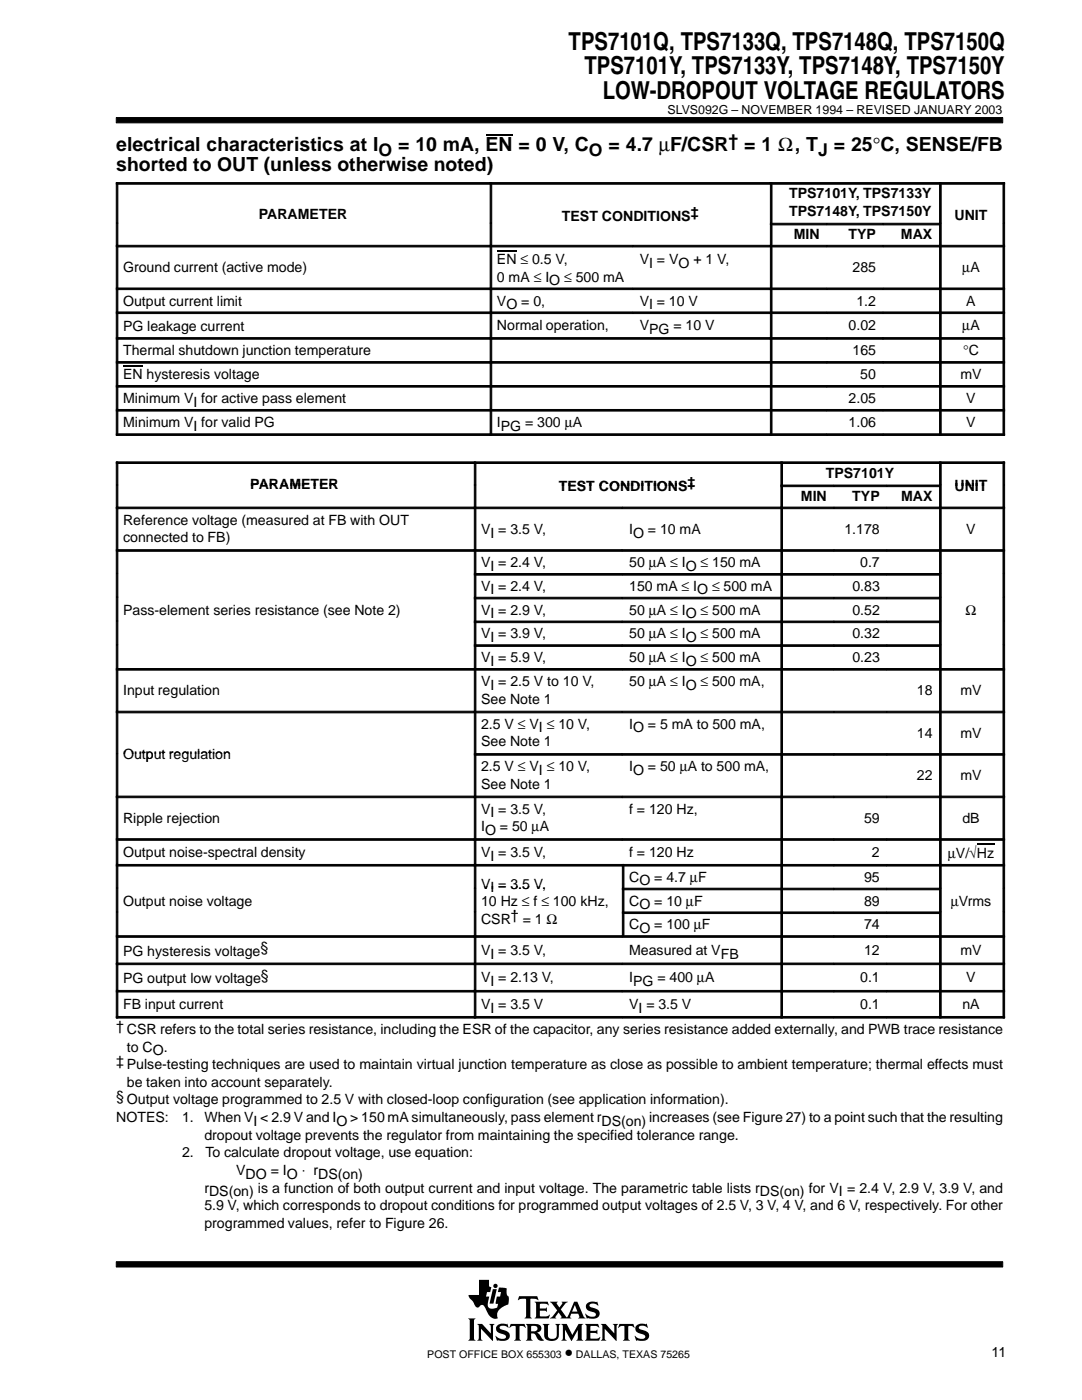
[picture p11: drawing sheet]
<svg xmlns="http://www.w3.org/2000/svg" width="216mm" height="279mm" viewBox="0 0 216 279" stroke-linecap="round" stroke-linejoin="round" font-family="sans-serif">
<g fill="#000" stroke="#000" stroke-width=".2">
<path d="M23.2 23.5h176.9v1h-176.9z" fill-rule="evenodd"/>
<path d="M23.2 251.8h176.9v1.1h-176.9z" fill-rule="evenodd"/>
</g>
<g fill="#000">
<path d="M98.3 257.3h.8l-.6 2.9h-.8z"/>
<path d="M93.4 263.1h1.5l-.3 .4v3.7l.3 .4h-1.5l.3-.4v-3.7z" fill-rule="evenodd"/>
<path d="M95.2 264.2h1l1.7 1.9v-1.5l-.3-.4h1.1l-.3 .4v3l-2.4-2.4v2l.3 .4h-1.1l.3-.6v-2.3z" fill-rule="evenodd"/>
<path d="M95.6 255.4h2v1.3l.4 .2-.2 1h-.6l-.2 .9h.6l-.3 1.2 .1 .7a.9 .9 0 0 0 1.2 .4l.6-.1 .2-.8-.5-.1 .2-1.3h.7l.2-.9h-.7l.3-1 1.5 .2v1.1l.2 .4 .2 .2v.7a.81 .81 0 0 1-.6 1 2.73 2.73 0 0 0-1.7 1.7l.1 .9h-.1a1.81 1.81 0 0 1-2.1-1.5l-.3-.6a.7 .7 0 0 0-.6-.6 .7 .7 0 0 0-.7 .5 1.12 1.12 0 0 1-1.1-1l-.7-.8-.2-.7h2.1z" fill-rule="evenodd"/>
<path d="M99.2 264.6a1.71 1.71 0 0 1 1.7-.4l.2 .1 .1-.1 .3 .8-.6-.3-.8-.1a.41 .41 0 0 0-.4 .5 .41 .41 0 0 0 .5 .3 1.29 1.29 0 0 1 1.5 1.4 1.08 1.08 0 0 1-1.2 .8l-1.1-.1-.2 .1-.4-1 .8 .5 .5 .1 .6-.1 .3-.2a.72 .72 0 0 0-.9-.7 .99 .99 0 0 1-1-.5 .99 .99 0 0 1 .1-1.1z" fill-rule="evenodd"/>
<path d="M101.9 264.2h2.8l.2 .8-.7-.4h-.4l-.1 .2v2.4l.3 .4h-1.4l.3-.4v-2.4l-.1-.2h-.5l-.7 .4z" fill-rule="evenodd"/>
<path d="M103.6 258.7h3.6l.2 .8-.4-.3-1.2 .1v3.5l.3 .3h-1.4l.2-.2 .1-.3v-3.2l-.1-.2h-.8l-.7 .3z" fill-rule="evenodd"/>
<path d="M104.9 264.2h1.9a.9 .9 0 0 1 1 .4 .9 .9 0 0 1 0 1.1l-.7 .2 .5 .4 .9 1.2a1.2 1.2 0 0 1-1.6-1l-.3-.3-.6-.1v1l.3 .5h-1.4l.3-.6v-2.3z" fill-rule="evenodd"/>
<path d="M106.7 259.8h2.6l.1 .7-.5-.3-1.2 .1v.8h1.1l.3-.2v.9l-.4-.2h-1v1l.2 .1h1.2l.5-.3h.1l-.2 .7h-2.8l.3-.5v-2.3z" fill-rule="evenodd"/>
<path d="M108.3 264.2h1.3l-.3 .4v2a.65 .65 0 0 0 .7 .6h.6l.4-.4 .1-2.1-.3-.5h1l-.3 .4v1.8a1.54 1.54 0 0 1-2.4 1l-.5-.7v-2.1z" fill-rule="evenodd"/>
<path d="M112 264.2h1.1l1.1 2.2 1.2-2.2h1l-.3 .4v2.6l.3 .4h-1.4l.3-.4v-1.8l-1.3 2.2-1.3-2.2v1.7l.4 .5h-1.1l.3-.6v-2.3z" fill-rule="evenodd"/>
<path d="M109.7 259.8h1.6l-.2 .3 .5 .8 .6-.8-.1-.3h1.2l-.4 .3-1 1.2 1.2 1.6 1.5-3.1h.6l1.2 2.9 .4 .4-1.4-.1a.22 .22 0 0 0 .2-.1 .22 .22 0 0 0 0-.3l-.2-.4h-1.4l-.2 .7 .2 .2h-2.2l.2-.3-.5-.9-.7 .9 .2 .3h-1.3l.6-.4 .9-1.2z" fill-rule="evenodd"/>
<path d="M117.1 260.2a2.08 2.08 0 0 1 1.9-.3l.2-.2 .1 .9a1.22 1.22 0 0 0-1.7-.1 .82 .82 0 0 0 .9 .6 1.06 1.06 0 0 1 1.2 1.1 1.06 1.06 0 0 1-1.2 1l-1.2-.1-.2 .1-.3-1 .8 .5 .8 .1a.46 .46 0 0 0 .5-.5 .46 .46 0 0 0-.5-.4l-.2-.1a1.11 1.11 0 0 1-1.2-1.5z" fill-rule="evenodd"/>
<path d="M116.7 264.2h2.6l.2 .8-.6-.4-1.1 .1v.9h1.1l.3-.2v.9l-.4-.3h-1v1.1l1.3 .1 .7-.4-.3 .8h-2.8l.3-.4v-2.6z" fill-rule="evenodd"/>
<path d="M119.9 264.2h1l1.7 1.9v-1.5l-.3-.4h1l-.3 .4v3l-2.3-2.4v2l.3 .4h-1.1l.3-.4v-2.6z" fill-rule="evenodd"/>
<path d="M123.6 264.2h2.8l.2 .8-.6-.4h-.5l-.1 .2v2.4l.3 .4h-1.4l.3-.4v-2.4l-.1-.2h-.5l-.7 .4z" fill-rule="evenodd"/>
<path d="M127 264.6a1.74 1.74 0 0 1 1.6-.4l.3 .1 .1-.1 .3 .8h-.1a1.2 1.2 0 0 0-1.7-.1 1.47 1.47 0 0 0 1.3 .7 1.03 1.03 0 0 1 .7 1.2 1.03 1.03 0 0 1-1.2 .8l-1.1-.1-.2 .1-.4-1 .9 .5 .9 .1a.45 .45 0 0 0 .4-.6 .45 .45 0 0 0-.6-.3l-.2-.1a1.11 1.11 0 0 1-1.2-1.4z" fill-rule="evenodd"/>
<circle cx="98.9" cy="256.6" r=".43"/>
</g>
<g fill="#fff">
<path d="M114.7 260.4l.5 1.4h-1z"/>
<path d="M106 264.7l.6-.1a.56 .56 0 0 1 .6 .5 .56 .56 0 0 1-.6 .6h-.6z" fill-rule="evenodd"/>
</g>
<path d="M96.9 26.9h5.4" fill="none" stroke="#000" stroke-width=".24"/>
<g fill="#000" stroke="#000" stroke-width=".2">
<path d="M23.2 36.4h.3v8.1h-.3z" fill-rule="evenodd"/>
<path d="M23.2 36.4h74.6v.4h-74.6z" fill-rule="evenodd"/>
<path d="M97.8 36.4h.3v8.1h-.3z" fill-rule="evenodd"/>
<path d="M97.8 36.4h55.9v.4h-55.9z" fill-rule="evenodd"/>
<path d="M153.7 36.4h.3v8.1h-.3z" fill-rule="evenodd"/>
<path d="M153.7 36.4h33.8v.4h-33.8z" fill-rule="evenodd"/>
<path d="M187.5 36.4h.3v8.1h-.3z" fill-rule="evenodd"/>
<path d="M187.5 36.4h13v.4h-13z" fill-rule="evenodd"/>
<path d="M200.1 36.4h.4v8.1h-.4z" fill-rule="evenodd"/>
<path d="M23.2 44.6h.3v4.3h-.3z" fill-rule="evenodd"/>
<path d="M23.2 49h.3v8.5h-.3z" fill-rule="evenodd"/>
<path d="M23.2 49h74.6v.3h-74.6z" fill-rule="evenodd"/>
<path d="M23.2 57.5h.3v4.7h-.3z" fill-rule="evenodd"/>
<path d="M23.2 57.5h74.6v.3h-74.6z" fill-rule="evenodd"/>
<path d="M97.8 44.6h.3v4.3h-.3z" fill-rule="evenodd"/>
<path d="M97.8 49h.3v8.5h-.3z" fill-rule="evenodd"/>
<path d="M97.8 49h28.5v.3h-28.5z" fill-rule="evenodd"/>
<path d="M97.8 57.5h.3v4.7h-.3z" fill-rule="evenodd"/>
<path d="M97.8 57.5h28.5v.3h-28.5z" fill-rule="evenodd"/>
<path d="M126.3 49h27.4v.3h-27.4z" fill-rule="evenodd"/>
<path d="M126.3 57.5h27.4v.3h-27.4z" fill-rule="evenodd"/>
<path d="M153.7 44.6h.3v4.3h-.3z" fill-rule="evenodd"/>
<path d="M153.7 44.6h11.2v.3h-11.2z" fill-rule="evenodd"/>
<path d="M153.7 49h.3v8.5h-.3z" fill-rule="evenodd"/>
<path d="M153.7 49h11.2v.3h-11.2z" fill-rule="evenodd"/>
<path d="M153.7 57.5h.3v4.7h-.3z" fill-rule="evenodd"/>
<path d="M153.7 57.5h11.2v.3h-11.2z" fill-rule="evenodd"/>
<path d="M165 44.6h11.2v.3h-11.2z" fill-rule="evenodd"/>
<path d="M165 49h11.2v.3h-11.2z" fill-rule="evenodd"/>
<path d="M165 57.5h11.2v.3h-11.2z" fill-rule="evenodd"/>
<path d="M176.2 44.6h11.3v.3h-11.3z" fill-rule="evenodd"/>
<path d="M176.2 49h11.3v.3h-11.3z" fill-rule="evenodd"/>
<path d="M176.2 57.5h11.3v.3h-11.3z" fill-rule="evenodd"/>
<path d="M187.5 44.6h.3v4.3h-.3z" fill-rule="evenodd"/>
<path d="M187.5 49h.3v8.5h-.3z" fill-rule="evenodd"/>
<path d="M187.5 49h13v.3h-13z" fill-rule="evenodd"/>
<path d="M187.5 57.5h.3v4.7h-.3z" fill-rule="evenodd"/>
<path d="M187.5 57.5h13v.3h-13z" fill-rule="evenodd"/>
<path d="M200.1 44.6h.4v4.3h-.4z" fill-rule="evenodd"/>
<path d="M200.1 49h.4v8.5h-.4z" fill-rule="evenodd"/>
<path d="M200.1 57.5h.4v4.7h-.4z" fill-rule="evenodd"/>
<path d="M23.2 62.3h.3v5.1h-.3z" fill-rule="evenodd"/>
<path d="M23.2 62.3h74.6v.3h-74.6z" fill-rule="evenodd"/>
<path d="M23.2 67.4h.3v4.7h-.3z" fill-rule="evenodd"/>
<path d="M23.2 67.4h74.6v.3h-74.6z" fill-rule="evenodd"/>
<path d="M23.2 72.2h.3v4.7h-.3z" fill-rule="evenodd"/>
<path d="M23.2 72.2h74.6v.3h-74.6z" fill-rule="evenodd"/>
<path d="M23.2 76.9h.3v4.8h-.3z" fill-rule="evenodd"/>
<path d="M23.2 76.9h74.6v.4h-74.6z" fill-rule="evenodd"/>
<path d="M97.8 62.3h.3v5.1h-.3z" fill-rule="evenodd"/>
<path d="M97.8 62.3h28.5v.3h-28.5z" fill-rule="evenodd"/>
<path d="M97.8 67.4h.3v4.7h-.3z" fill-rule="evenodd"/>
<path d="M97.8 67.4h55.9v.3h-55.9z" fill-rule="evenodd"/>
<path d="M97.8 72.2h.3v4.7h-.3z" fill-rule="evenodd"/>
<path d="M97.8 72.2h55.9v.3h-55.9z" fill-rule="evenodd"/>
<path d="M97.8 76.9h.3v4.8h-.3z" fill-rule="evenodd"/>
<path d="M97.8 76.9h55.9v.4h-55.9z" fill-rule="evenodd"/>
<path d="M126.3 62.3h27.4v.3h-27.4z" fill-rule="evenodd"/>
<path d="M153.7 62.3h.3v5.1h-.3z" fill-rule="evenodd"/>
<path d="M153.7 62.3h11.2v.3h-11.2z" fill-rule="evenodd"/>
<path d="M153.7 67.4h.3v4.7h-.3z" fill-rule="evenodd"/>
<path d="M153.7 67.4h11.2v.3h-11.2z" fill-rule="evenodd"/>
<path d="M153.7 72.2h.3v4.7h-.3z" fill-rule="evenodd"/>
<path d="M153.7 72.2h11.2v.3h-11.2z" fill-rule="evenodd"/>
<path d="M153.7 76.9h.3v4.8h-.3z" fill-rule="evenodd"/>
<path d="M153.7 76.9h11.2v.4h-11.2z" fill-rule="evenodd"/>
<path d="M165 62.3h11.2v.3h-11.2z" fill-rule="evenodd"/>
<path d="M165 67.4h11.2v.3h-11.2z" fill-rule="evenodd"/>
<path d="M165 72.2h11.2v.3h-11.2z" fill-rule="evenodd"/>
<path d="M165 76.9h11.2v.4h-11.2z" fill-rule="evenodd"/>
<path d="M176.2 62.3h11.3v.3h-11.3z" fill-rule="evenodd"/>
<path d="M176.2 67.4h11.3v.3h-11.3z" fill-rule="evenodd"/>
<path d="M176.2 72.2h11.3v.3h-11.3z" fill-rule="evenodd"/>
<path d="M176.2 76.9h11.3v.4h-11.3z" fill-rule="evenodd"/>
<path d="M187.5 62.3h.3v5.1h-.3z" fill-rule="evenodd"/>
<path d="M187.5 62.3h13v.3h-13z" fill-rule="evenodd"/>
<path d="M187.5 67.4h.3v4.7h-.3z" fill-rule="evenodd"/>
<path d="M187.5 67.4h13v.3h-13z" fill-rule="evenodd"/>
<path d="M187.5 72.2h.3v4.7h-.3z" fill-rule="evenodd"/>
<path d="M187.5 72.2h13v.3h-13z" fill-rule="evenodd"/>
<path d="M187.5 76.9h.3v4.8h-.3z" fill-rule="evenodd"/>
<path d="M187.5 76.9h13v.4h-13z" fill-rule="evenodd"/>
<path d="M200.1 62.3h.4v5.1h-.4z" fill-rule="evenodd"/>
<path d="M200.1 67.4h.4v4.7h-.4z" fill-rule="evenodd"/>
<path d="M200.1 72.2h.4v4.7h-.4z" fill-rule="evenodd"/>
<path d="M200.1 76.9h.4v4.8h-.4z" fill-rule="evenodd"/>
<path d="M23.2 81.7h.3v5.2h-.3z" fill-rule="evenodd"/>
<path d="M23.2 81.7h74.6v.3h-74.6z" fill-rule="evenodd"/>
<path d="M23.2 86.6h74.6v.3h-74.6z" fill-rule="evenodd"/>
<path d="M23.2 92.2h.3v4.6h-.3z" fill-rule="evenodd"/>
<path d="M23.2 92.2h71.4v.3h-71.4z" fill-rule="evenodd"/>
<path d="M23.2 96.8h.3v4.4h-.3z" fill-rule="evenodd"/>
<path d="M94.6 92.2h.4v4.6h-.4z" fill-rule="evenodd"/>
<path d="M94.6 92.2h61.2v.3h-61.2z" fill-rule="evenodd"/>
<path d="M94.6 96.8h.4v4.4h-.4z" fill-rule="evenodd"/>
<path d="M97.8 81.7h.3v5.2h-.3z" fill-rule="evenodd"/>
<path d="M97.8 81.7h55.9v.3h-55.9z" fill-rule="evenodd"/>
<path d="M97.8 86.6h55.9v.3h-55.9z" fill-rule="evenodd"/>
<path d="M153.7 81.7h.3v5.2h-.3z" fill-rule="evenodd"/>
<path d="M153.7 81.7h11.2v.3h-11.2z" fill-rule="evenodd"/>
<path d="M153.7 86.6h11.2v.3h-11.2z" fill-rule="evenodd"/>
<path d="M155.8 92.2h.3v4.6h-.3z" fill-rule="evenodd"/>
<path d="M155.8 92.2h31.7v.3h-31.7z" fill-rule="evenodd"/>
<path d="M155.8 96.8h.3v4.4h-.3z" fill-rule="evenodd"/>
<path d="M155.8 96.8h10.6v.3h-10.6z" fill-rule="evenodd"/>
<path d="M165 81.7h11.2v.3h-11.2z" fill-rule="evenodd"/>
<path d="M165 86.6h11.2v.3h-11.2z" fill-rule="evenodd"/>
<path d="M166.4 96.8h10.5v.3h-10.5z" fill-rule="evenodd"/>
<path d="M176.2 81.7h11.3v.3h-11.3z" fill-rule="evenodd"/>
<path d="M176.2 86.6h11.3v.3h-11.3z" fill-rule="evenodd"/>
<path d="M176.9 96.8h10.6v.3h-10.6z" fill-rule="evenodd"/>
<path d="M187.5 81.7h.3v5.2h-.3z" fill-rule="evenodd"/>
<path d="M187.5 81.7h13v.3h-13z" fill-rule="evenodd"/>
<path d="M187.5 86.6h13v.3h-13z" fill-rule="evenodd"/>
<path d="M187.5 92.2h.3v4.6h-.3z" fill-rule="evenodd"/>
<path d="M187.5 92.2h13v.3h-13z" fill-rule="evenodd"/>
<path d="M187.5 96.8h.3v4.4h-.3z" fill-rule="evenodd"/>
<path d="M200.1 81.7h.4v5.2h-.4z" fill-rule="evenodd"/>
<path d="M200.1 92.2h.4v4.6h-.4z" fill-rule="evenodd"/>
<path d="M200.1 96.8h.4v4.4h-.4z" fill-rule="evenodd"/>
<path d="M23.2 101.2h.3v8.5h-.3z" fill-rule="evenodd"/>
<path d="M23.2 101.2h71.4v.3h-71.4z" fill-rule="evenodd"/>
<path d="M23.2 109.7h.3v4.7h-.3z" fill-rule="evenodd"/>
<path d="M23.2 109.7h71.4v.3h-71.4z" fill-rule="evenodd"/>
<path d="M23.2 114.5h.3v4.7h-.3z" fill-rule="evenodd"/>
<path d="M23.2 119.2h.3v4.7h-.3z" fill-rule="evenodd"/>
<path d="M94.6 101.2h.4v8.5h-.4z" fill-rule="evenodd"/>
<path d="M94.6 101.2h29.6v.3h-29.6z" fill-rule="evenodd"/>
<path d="M94.6 109.7h.4v4.7h-.4z" fill-rule="evenodd"/>
<path d="M94.6 109.7h29.6v.3h-29.6z" fill-rule="evenodd"/>
<path d="M94.6 114.5h.4v4.7h-.4z" fill-rule="evenodd"/>
<path d="M94.6 114.5h29.6v.3h-29.6z" fill-rule="evenodd"/>
<path d="M94.6 119.2h.4v4.7h-.4z" fill-rule="evenodd"/>
<path d="M94.6 119.2h29.6v.3h-29.6z" fill-rule="evenodd"/>
<path d="M124.2 101.2h31.6v.3h-31.6z" fill-rule="evenodd"/>
<path d="M124.2 109.7h31.6v.3h-31.6z" fill-rule="evenodd"/>
<path d="M124.2 114.5h31.6v.3h-31.6z" fill-rule="evenodd"/>
<path d="M124.2 119.2h31.6v.3h-31.6z" fill-rule="evenodd"/>
<path d="M155.8 101.2h.3v8.5h-.3z" fill-rule="evenodd"/>
<path d="M155.8 101.2h10.6v.3h-10.6z" fill-rule="evenodd"/>
<path d="M155.8 109.7h.3v4.7h-.3z" fill-rule="evenodd"/>
<path d="M155.8 109.7h10.6v.3h-10.6z" fill-rule="evenodd"/>
<path d="M155.8 114.5h.3v4.7h-.3z" fill-rule="evenodd"/>
<path d="M155.8 114.5h10.6v.3h-10.6z" fill-rule="evenodd"/>
<path d="M155.8 119.2h.3v4.7h-.3z" fill-rule="evenodd"/>
<path d="M155.8 119.2h10.6v.3h-10.6z" fill-rule="evenodd"/>
<path d="M166.4 101.2h10.5v.3h-10.5z" fill-rule="evenodd"/>
<path d="M166.4 109.7h10.5v.3h-10.5z" fill-rule="evenodd"/>
<path d="M166.4 114.5h10.5v.3h-10.5z" fill-rule="evenodd"/>
<path d="M166.4 119.2h10.5v.3h-10.5z" fill-rule="evenodd"/>
<path d="M176.9 101.2h10.6v.3h-10.6z" fill-rule="evenodd"/>
<path d="M176.9 109.7h10.6v.3h-10.6z" fill-rule="evenodd"/>
<path d="M176.9 114.5h10.6v.3h-10.6z" fill-rule="evenodd"/>
<path d="M176.9 119.2h10.6v.3h-10.6z" fill-rule="evenodd"/>
<path d="M187.5 101.2h.3v8.5h-.3z" fill-rule="evenodd"/>
<path d="M187.5 101.2h13v.3h-13z" fill-rule="evenodd"/>
<path d="M187.5 109.7h.3v4.7h-.3z" fill-rule="evenodd"/>
<path d="M187.5 109.7h13v.3h-13z" fill-rule="evenodd"/>
<path d="M187.5 114.5h.3v4.7h-.3z" fill-rule="evenodd"/>
<path d="M187.5 119.2h.3v4.7h-.3z" fill-rule="evenodd"/>
<path d="M200.1 101.2h.4v8.5h-.4z" fill-rule="evenodd"/>
<path d="M200.1 109.7h.4v4.7h-.4z" fill-rule="evenodd"/>
<path d="M200.1 114.5h.4v4.7h-.4z" fill-rule="evenodd"/>
<path d="M200.1 119.2h.4v4.7h-.4z" fill-rule="evenodd"/>
<path d="M23.2 123.9h.3v4.8h-.3z" fill-rule="evenodd"/>
<path d="M23.2 128.7h.3v4.7h-.3z" fill-rule="evenodd"/>
<path d="M23.2 133.4h.3v8.5h-.3z" fill-rule="evenodd"/>
<path d="M23.2 133.4h71.4v.3h-71.4z" fill-rule="evenodd"/>
<path d="M94.6 123.9h.4v4.8h-.4z" fill-rule="evenodd"/>
<path d="M94.6 123.9h29.6v.4h-29.6z" fill-rule="evenodd"/>
<path d="M94.6 128.7h.4v4.7h-.4z" fill-rule="evenodd"/>
<path d="M94.6 128.7h29.6v.3h-29.6z" fill-rule="evenodd"/>
<path d="M94.6 133.4h.4v8.5h-.4z" fill-rule="evenodd"/>
<path d="M94.6 133.4h29.6v.3h-29.6z" fill-rule="evenodd"/>
<path d="M124.2 123.9h31.6v.4h-31.6z" fill-rule="evenodd"/>
<path d="M124.2 128.7h31.6v.3h-31.6z" fill-rule="evenodd"/>
<path d="M124.2 133.4h31.6v.3h-31.6z" fill-rule="evenodd"/>
<path d="M155.8 123.9h.3v4.8h-.3z" fill-rule="evenodd"/>
<path d="M155.8 123.9h10.6v.4h-10.6z" fill-rule="evenodd"/>
<path d="M155.8 128.7h.3v4.7h-.3z" fill-rule="evenodd"/>
<path d="M155.8 128.7h10.6v.3h-10.6z" fill-rule="evenodd"/>
<path d="M155.8 133.4h.3v8.5h-.3z" fill-rule="evenodd"/>
<path d="M155.8 133.4h10.6v.3h-10.6z" fill-rule="evenodd"/>
<path d="M166.4 123.9h10.5v.4h-10.5z" fill-rule="evenodd"/>
<path d="M166.4 128.7h10.5v.3h-10.5z" fill-rule="evenodd"/>
<path d="M166.4 133.4h10.5v.3h-10.5z" fill-rule="evenodd"/>
<path d="M176.9 123.9h10.6v.4h-10.6z" fill-rule="evenodd"/>
<path d="M176.9 128.7h10.6v.3h-10.6z" fill-rule="evenodd"/>
<path d="M176.9 133.4h10.6v.3h-10.6z" fill-rule="evenodd"/>
<path d="M187.5 123.9h.3v4.8h-.3z" fill-rule="evenodd"/>
<path d="M187.5 128.7h.3v4.7h-.3z" fill-rule="evenodd"/>
<path d="M187.5 133.4h.3v8.5h-.3z" fill-rule="evenodd"/>
<path d="M187.5 133.4h13v.3h-13z" fill-rule="evenodd"/>
<path d="M200.1 123.9h.4v4.8h-.4z" fill-rule="evenodd"/>
<path d="M200.1 128.7h.4v4.7h-.4z" fill-rule="evenodd"/>
<path d="M200.1 133.4h.4v8.5h-.4z" fill-rule="evenodd"/>
<path d="M23.2 141.9h.3v8.5h-.3z" fill-rule="evenodd"/>
<path d="M23.2 141.9h71.4v.4h-71.4z" fill-rule="evenodd"/>
<path d="M23.2 150.4h.3v8.5h-.3z" fill-rule="evenodd"/>
<path d="M23.2 158.9h.3v8.5h-.3z" fill-rule="evenodd"/>
<path d="M23.2 158.9h71.4v.3h-71.4z" fill-rule="evenodd"/>
<path d="M94.6 141.9h.4v8.5h-.4z" fill-rule="evenodd"/>
<path d="M94.6 141.9h29.6v.4h-29.6z" fill-rule="evenodd"/>
<path d="M94.6 150.4h.4v8.5h-.4z" fill-rule="evenodd"/>
<path d="M94.6 150.4h29.6v.3h-29.6z" fill-rule="evenodd"/>
<path d="M94.6 158.9h.4v8.5h-.4z" fill-rule="evenodd"/>
<path d="M94.6 158.9h29.6v.3h-29.6z" fill-rule="evenodd"/>
<path d="M124.2 141.9h31.6v.4h-31.6z" fill-rule="evenodd"/>
<path d="M124.2 150.4h31.6v.3h-31.6z" fill-rule="evenodd"/>
<path d="M124.2 158.9h31.6v.3h-31.6z" fill-rule="evenodd"/>
<path d="M155.8 141.9h.3v8.5h-.3z" fill-rule="evenodd"/>
<path d="M155.8 141.9h10.6v.4h-10.6z" fill-rule="evenodd"/>
<path d="M155.8 150.4h.3v8.5h-.3z" fill-rule="evenodd"/>
<path d="M155.8 150.4h10.6v.3h-10.6z" fill-rule="evenodd"/>
<path d="M155.8 158.9h.3v8.5h-.3z" fill-rule="evenodd"/>
<path d="M155.8 158.9h10.6v.3h-10.6z" fill-rule="evenodd"/>
<path d="M166.4 141.9h10.5v.4h-10.5z" fill-rule="evenodd"/>
<path d="M166.4 150.4h10.5v.3h-10.5z" fill-rule="evenodd"/>
<path d="M166.4 158.9h10.5v.3h-10.5z" fill-rule="evenodd"/>
<path d="M176.9 141.9h10.6v.4h-10.6z" fill-rule="evenodd"/>
<path d="M176.9 150.4h10.6v.3h-10.6z" fill-rule="evenodd"/>
<path d="M176.9 158.9h10.6v.3h-10.6z" fill-rule="evenodd"/>
<path d="M187.5 141.9h.3v8.5h-.3z" fill-rule="evenodd"/>
<path d="M187.5 141.9h13v.4h-13z" fill-rule="evenodd"/>
<path d="M187.5 150.4h.3v8.5h-.3z" fill-rule="evenodd"/>
<path d="M187.5 150.4h13v.3h-13z" fill-rule="evenodd"/>
<path d="M187.5 158.9h.3v8.5h-.3z" fill-rule="evenodd"/>
<path d="M187.5 158.9h13v.3h-13z" fill-rule="evenodd"/>
<path d="M200.1 141.9h.4v8.5h-.4z" fill-rule="evenodd"/>
<path d="M200.1 150.4h.4v8.5h-.4z" fill-rule="evenodd"/>
<path d="M200.1 158.9h.4v8.5h-.4z" fill-rule="evenodd"/>
<path d="M23.2 167.4h.3v5.1h-.3z" fill-rule="evenodd"/>
<path d="M23.2 167.4h71.4v.3h-71.4z" fill-rule="evenodd"/>
<path d="M23.2 172.5h.3v4.7h-.3z" fill-rule="evenodd"/>
<path d="M23.2 172.5h71.4v.3h-71.4z" fill-rule="evenodd"/>
<path d="M23.2 177.3h.3v4.7h-.3z" fill-rule="evenodd"/>
<path d="M94.6 167.4h.4v5.1h-.4z" fill-rule="evenodd"/>
<path d="M94.6 167.4h29.6v.3h-29.6z" fill-rule="evenodd"/>
<path d="M94.6 172.5h.4v4.7h-.4z" fill-rule="evenodd"/>
<path d="M94.6 172.5h29.6v.3h-29.6z" fill-rule="evenodd"/>
<path d="M94.6 177.3h.4v4.7h-.4z" fill-rule="evenodd"/>
<path d="M124.2 167.4h31.6v.3h-31.6z" fill-rule="evenodd"/>
<path d="M124.2 172.5h.3v4.7h-.3z" fill-rule="evenodd"/>
<path d="M124.2 172.5h31.6v.3h-31.6z" fill-rule="evenodd"/>
<path d="M124.2 177.3h.3v4.7h-.3z" fill-rule="evenodd"/>
<path d="M124.2 177.3h31.6v.3h-31.6z" fill-rule="evenodd"/>
<path d="M155.8 167.4h.3v5.1h-.3z" fill-rule="evenodd"/>
<path d="M155.8 167.4h10.6v.3h-10.6z" fill-rule="evenodd"/>
<path d="M155.8 172.5h.3v4.7h-.3z" fill-rule="evenodd"/>
<path d="M155.8 172.5h10.6v.3h-10.6z" fill-rule="evenodd"/>
<path d="M155.8 177.3h.3v4.7h-.3z" fill-rule="evenodd"/>
<path d="M155.8 177.3h10.6v.3h-10.6z" fill-rule="evenodd"/>
<path d="M166.4 167.4h10.5v.3h-10.5z" fill-rule="evenodd"/>
<path d="M166.4 172.5h10.5v.3h-10.5z" fill-rule="evenodd"/>
<path d="M166.4 177.3h10.5v.3h-10.5z" fill-rule="evenodd"/>
<path d="M176.9 167.4h10.6v.3h-10.6z" fill-rule="evenodd"/>
<path d="M176.9 172.5h10.6v.3h-10.6z" fill-rule="evenodd"/>
<path d="M176.9 177.3h10.6v.3h-10.6z" fill-rule="evenodd"/>
<path d="M187.5 167.4h.3v5.1h-.3z" fill-rule="evenodd"/>
<path d="M187.5 167.4h13v.3h-13z" fill-rule="evenodd"/>
<path d="M187.5 172.5h.3v4.7h-.3z" fill-rule="evenodd"/>
<path d="M187.5 172.5h13v.3h-13z" fill-rule="evenodd"/>
<path d="M187.5 177.3h.3v4.7h-.3z" fill-rule="evenodd"/>
<path d="M200.1 167.4h.4v5.1h-.4z" fill-rule="evenodd"/>
<path d="M200.1 172.5h.4v4.7h-.4z" fill-rule="evenodd"/>
<path d="M200.1 177.3h.4v4.7h-.4z" fill-rule="evenodd"/>
<path d="M23.2 182h.3v4.7h-.3z" fill-rule="evenodd"/>
<path d="M23.2 186.7h.3v5.5h-.3z" fill-rule="evenodd"/>
<path d="M23.2 186.7h71.4v.4h-71.4z" fill-rule="evenodd"/>
<path d="M23.2 192.2h.3v5.4h-.3z" fill-rule="evenodd"/>
<path d="M23.2 192.2h71.4v.3h-71.4z" fill-rule="evenodd"/>
<path d="M23.2 197.7h.3v5.5h-.3z" fill-rule="evenodd"/>
<path d="M23.2 197.7h71.4v.3h-71.4z" fill-rule="evenodd"/>
<path d="M94.6 182h.4v4.7h-.4z" fill-rule="evenodd"/>
<path d="M94.6 186.7h.4v5.5h-.4z" fill-rule="evenodd"/>
<path d="M94.6 186.7h29.6v.4h-29.6z" fill-rule="evenodd"/>
<path d="M94.6 192.2h.4v5.4h-.4z" fill-rule="evenodd"/>
<path d="M94.6 192.2h29.6v.3h-29.6z" fill-rule="evenodd"/>
<path d="M94.6 197.7h.4v5.5h-.4z" fill-rule="evenodd"/>
<path d="M94.6 197.7h29.6v.3h-29.6z" fill-rule="evenodd"/>
<path d="M124.2 182h.3v4.7h-.3z" fill-rule="evenodd"/>
<path d="M124.2 182h31.6v.3h-31.6z" fill-rule="evenodd"/>
<path d="M124.2 186.7h31.6v.4h-31.6z" fill-rule="evenodd"/>
<path d="M124.2 192.2h31.6v.3h-31.6z" fill-rule="evenodd"/>
<path d="M124.2 197.7h31.6v.3h-31.6z" fill-rule="evenodd"/>
<path d="M155.8 182h.3v4.7h-.3z" fill-rule="evenodd"/>
<path d="M155.8 182h10.6v.3h-10.6z" fill-rule="evenodd"/>
<path d="M155.8 186.7h.3v5.5h-.3z" fill-rule="evenodd"/>
<path d="M155.8 186.7h10.6v.4h-10.6z" fill-rule="evenodd"/>
<path d="M155.8 192.2h.3v5.4h-.3z" fill-rule="evenodd"/>
<path d="M155.8 192.2h10.6v.3h-10.6z" fill-rule="evenodd"/>
<path d="M155.8 197.7h.3v5.5h-.3z" fill-rule="evenodd"/>
<path d="M155.8 197.7h10.6v.3h-10.6z" fill-rule="evenodd"/>
<path d="M166.4 182h10.5v.3h-10.5z" fill-rule="evenodd"/>
<path d="M166.4 186.7h10.5v.4h-10.5z" fill-rule="evenodd"/>
<path d="M166.4 192.2h10.5v.3h-10.5z" fill-rule="evenodd"/>
<path d="M166.4 197.7h10.5v.3h-10.5z" fill-rule="evenodd"/>
<path d="M176.9 182h10.6v.3h-10.6z" fill-rule="evenodd"/>
<path d="M176.9 186.7h10.6v.4h-10.6z" fill-rule="evenodd"/>
<path d="M176.9 192.2h10.6v.3h-10.6z" fill-rule="evenodd"/>
<path d="M176.9 197.7h10.6v.3h-10.6z" fill-rule="evenodd"/>
<path d="M187.5 182h.3v4.7h-.3z" fill-rule="evenodd"/>
<path d="M187.5 186.7h.3v5.5h-.3z" fill-rule="evenodd"/>
<path d="M187.5 186.7h13v.4h-13z" fill-rule="evenodd"/>
<path d="M187.5 192.2h.3v5.4h-.3z" fill-rule="evenodd"/>
<path d="M187.5 192.2h13v.3h-13z" fill-rule="evenodd"/>
<path d="M187.5 197.7h.3v5.5h-.3z" fill-rule="evenodd"/>
<path d="M187.5 197.7h13v.3h-13z" fill-rule="evenodd"/>
<path d="M200.1 182h.4v4.7h-.4z" fill-rule="evenodd"/>
<path d="M200.1 186.7h.4v5.5h-.4z" fill-rule="evenodd"/>
<path d="M200.1 192.2h.4v5.4h-.4z" fill-rule="evenodd"/>
<path d="M200.1 197.7h.4v5.5h-.4z" fill-rule="evenodd"/>
<path d="M23.2 202.9h71.4v.3h-71.4z" fill-rule="evenodd"/>
<path d="M94.6 202.9h29.6v.3h-29.6z" fill-rule="evenodd"/>
<path d="M124.2 202.9h31.6v.3h-31.6z" fill-rule="evenodd"/>
<path d="M155.8 202.9h10.6v.3h-10.6z" fill-rule="evenodd"/>
<path d="M166.4 202.9h10.5v.3h-10.5z" fill-rule="evenodd"/>
<path d="M176.9 202.9h10.6v.3h-10.6z" fill-rule="evenodd"/>
<path d="M187.5 202.9h13v.3h-13z" fill-rule="evenodd"/>
</g>
<path d="M99.2 50.1h3.9M24.6 73h3.9M194.9 168.5h3.5" fill="none" stroke="#000" stroke-width=".36"/>
<g font-size="4.9">
<text x="113.5" y="9.9">TPS7101Q, TPS7133Q, TPS7148Q, TPS7150Q</text>
<text x="116.6" y="14.8">TPS7101Y, TPS7133Y, TPS7148Y, TPS7150Y</text>
<text x="120.3" y="19.8">LOW-DROPOUT VOLTAGE REGULATORS</text>
</g>
<g font-size="3.9">
<text x="23.2" y="34.1">shorted to OUT (unless otherwise noted)</text>
<text x="23.2" y="30.2">electrical characteristics at I</text>
</g>
<g font-size="3.5">
<text x="145.3" y="29.2">† = 1 Ω, T</text>
<text x="75.5" y="31.2">O = 10 mA, EN = 0 V, CO = 4.7 µF/CSR</text>
<text x="163.2" y="31.2">J = 25°C, SENSE/FB</text>
<text x="112.7" y="271">•</text>
</g>
<g font-size="2.8">
<text x="157.5" y="39.6">TPS7101Y, TPS7133Y</text>
<text x="51.6" y="43.6">PARAMETER</text>
<text x="112.1" y="44.1">TEST CONDITIONS‡</text>
<text x="157.5" y="43.1">TPS7148Y, TPS7150Y</text>
<text x="158.4" y="47.7">MIN</text>
<text x="169.3" y="47.7">TYP</text>
<text x="179.8" y="47.7">MAX</text>
<text x="190.5" y="44">UNIT</text>
<text x="99.2" y="52.7">EN ≤ 0.5 V,</text>
<text x="127.6" y="52.7">VI = VO + 1 V,</text>
<text x="24.6" y="54.3">Ground current (active mode)</text>
<text x="99.2" y="56.3">0 mA ≤ IO ≤ 500 mA</text>
<text x="170.1" y="54.3">285</text>
<text x="192" y="54.3">µA</text>
<text x="24.6" y="61">Output current limit</text>
<text x="99.2" y="61">VO = 0,</text>
<text x="99.2" y="65.9">Normal operation,</text>
<text x="127.6" y="61">VI = 10 V</text>
<text x="127.6" y="65.9">VPG = 10 V</text>
<text x="169.3" y="65.9">0.02</text>
<text x="170.9" y="61">1.2</text>
<text x="192" y="65.9">µA</text>
<text x="192.8" y="61">A</text>
<text x="24.6" y="66">PG leakage current</text>
<text x="24.6" y="70.9">Thermal shutdown junction temperature</text>
<text x="170.1" y="70.9">165</text>
<text x="192.2" y="70.9">°C</text>
<text x="24.6" y="75.7">EN hysteresis voltage</text>
<text x="171.7" y="75.7">50</text>
<text x="191.6" y="75.7">mV</text>
<text x="24.6" y="80.5">Minimum VI for active pass element</text>
<text x="169.3" y="80.5">2.05</text>
<text x="192.8" y="80.5">V</text>
<text x="24.6" y="85.2">Minimum VI for valid PG</text>
<text x="99.2" y="85.2">IPG = 300 µA</text>
<text x="169.3" y="85.2">1.06</text>
<text x="192.8" y="85.2">V</text>
<text x="164.8" y="95.4">TPS7101Y</text>
<text x="49.9" y="97.5">PARAMETER</text>
<text x="111.5" y="98">TEST CONDITIONS‡</text>
<text x="159.8" y="99.9">MIN</text>
<text x="170.1" y="99.9">TYP</text>
<text x="179.8" y="99.9">MAX</text>
<text x="190.5" y="97.9">UNIT</text>
<text x="24.6" y="104.7">Reference voltage (measured at FB with OUT</text>
<text x="96" y="106.6">VI = 3.5 V,</text>
<text x="125.5" y="106.6">IO = 10 mA</text>
<text x="168.5" y="106.6">1.178</text>
<text x="192.8" y="106.6">V</text>
<text x="24.6" y="108.2">connected to FB)</text>
<text x="96" y="113.2">VI = 2.4 V,</text>
<text x="125.5" y="113.2">50 µA ≤ IO ≤ 150 mA</text>
<text x="171.6" y="113.2">0.7</text>
<text x="96" y="117.9">VI = 2.4 V,</text>
<text x="125.5" y="117.9">150 mA ≤ IO ≤ 500 mA</text>
<text x="170.1" y="117.9">0.83</text>
<text x="24.6" y="122.8">Pass-element series resistance (see Note 2)</text>
<text x="96" y="122.7">VI = 2.9 V,</text>
<text x="125.5" y="122.7">50 µA ≤ IO ≤ 500 mA</text>
<text x="170.1" y="122.7">0.52</text>
<text x="192.7" y="122.7">Ω</text>
<text x="96" y="127.4">VI = 3.9 V,</text>
<text x="125.5" y="127.4">50 µA ≤ IO ≤ 500 mA</text>
<text x="170.1" y="127.4">0.32</text>
<text x="96" y="132.2">VI = 5.9 V,</text>
<text x="96" y="136.9">VI = 2.5 V to 10 V,</text>
<text x="125.5" y="132.2">50 µA ≤ IO ≤ 500 mA</text>
<text x="125.5" y="136.9">50 µA ≤ IO ≤ 500 mA,</text>
<text x="170.1" y="132.2">0.23</text>
<text x="24.6" y="138.8">Input regulation</text>
<text x="96" y="140.5">See Note 1</text>
<text x="183" y="138.8">18</text>
<text x="191.6" y="138.8">mV</text>
<text x="96" y="145.4">2.5 V ≤ VI ≤ 10 V,</text>
<text x="96" y="148.9">See Note 1</text>
<text x="125.5" y="145.4">IO = 5 mA to 500 mA,</text>
<text x="183" y="147.3">14</text>
<text x="191.6" y="147.3">mV</text>
<text x="24.6" y="151.5">Output regulation</text>
<text x="96" y="153.9">2.5 V ≤ VI ≤ 10 V,</text>
<text x="125.5" y="153.9">IO = 50 µA to 500 mA,</text>
<text x="183" y="155.7">22</text>
<text x="191.6" y="155.7">mV</text>
<text x="96" y="157.4">See Note 1</text>
<text x="24.6" y="164.3">Ripple rejection</text>
<text x="96" y="162.4">VI = 3.5 V,</text>
<text x="96" y="165.9">IO = 50 µA</text>
<text x="125.5" y="162.4">f = 120 Hz,</text>
<text x="172.4" y="164.3">59</text>
<text x="192" y="164.3">dB</text>
<text x="24.6" y="171.1">Output noise-spectral density</text>
<text x="96" y="171.1">VI = 3.5 V,</text>
<text x="125.5" y="171.1">f = 120 Hz</text>
<text x="174" y="171.1">2</text>
<text x="189.1" y="171.2">µV/√Hz</text>
<text x="96" y="177.3">VI = 3.5 V,</text>
<text x="125.5" y="176">CO = 4.7 µF</text>
<text x="172.4" y="176">95</text>
<text x="24.6" y="180.7">Output noise voltage</text>
<text x="96" y="180.9">10 Hz ≤ f ≤ 100 kHz,</text>
<text x="96" y="184.4">CSR† = 1 Ω</text>
<text x="102" y="183.7">†</text>
<text x="125.5" y="180.7">CO = 10 µF</text>
<text x="125.5" y="185.5">CO = 100 µF</text>
<text x="172.4" y="180.7">89</text>
<text x="172.4" y="185.5">74</text>
<text x="189.7" y="180.7">µVrms</text>
<text x="24.6" y="190.8">PG hysteresis voltage§</text>
<text x="96" y="190.7">VI = 3.5 V,</text>
<text x="125.5" y="190.7">Measured at VFB</text>
<text x="172.4" y="190.6">12</text>
<text x="191.6" y="190.6">mV</text>
<text x="24.6" y="196.2">PG output low voltage§</text>
<text x="96" y="196">VI = 2.13 V,</text>
<text x="125.5" y="196">IPG = 400 µA</text>
<text x="171.6" y="196">0.1</text>
<text x="192.8" y="196">V</text>
<text x="24.6" y="201.3">FB input current</text>
<text x="96" y="201.4">VI = 3.5 V</text>
<text x="125.5" y="201.4">VI = 3.5 V</text>
<text x="171.6" y="201.3">0.1</text>
<text x="192" y="201.3">nA</text>
<text x="23.2" y="205.7">† CSR refers to the total series resistance, including the ESR of the capacitor, any series resistance added externally, and PWB trace resistance</text>
<text x="25.3" y="209.9">to CO.</text>
<text x="23.2" y="212.7">‡ Pulse-testing techniques are used to maintain virtual junction temperature as close as possible to ambient temperature; thermal effects must</text>
<text x="23.2" y="219.7">§ Output voltage programmed to 2.5 V with closed-loop configuration (see application information).</text>
<text x="25.3" y="216.9">be taken into account separately.</text>
<text x="23.2" y="223.9">NOTES:</text>
<text x="36.3" y="223.9">1.</text>
<text x="40.8" y="227.5">dropout voltage prevents the regulator from maintaining the specified tolerance range.</text>
<text x="40.8" y="223.9">When VI &lt; 2.9 V and IO &gt; 150 mA simultaneously, pass element rDS(on) increases (see Figure 27) to a point such that the resulting</text>
<text x="36.3" y="231">2.</text>
<text x="41" y="231">To calculate dropout voltage, use equation:</text>
<text x="40.8" y="238">rDS(on) is a function of both output current and input voltage. The parametric table lists rDS(on) for VI = 2.4 V, 2.9 V, 3.9 V, and</text>
<text x="47.1" y="234.5">VDO = IO ⋅ rDS(on)</text>
<text x="40.8" y="241.5">5.9 V, which corresponds to dropout conditions for programmed output voltages of 2.5 V, 3 V, 4 V, and 6 V, respectively. For other</text>
<text x="40.8" y="245">programmed values, refer to Figure 26.</text>
<text x="197.9" y="270.8">11</text>
</g>
<text font-size="2.5" x="133.2" y="22.7">SLVS092G – NOVEMBER 1994 – REVISED JANUARY 2003</text>
<g font-size="2.1">
<text x="85.3" y="271">POST OFFICE BOX 655303</text>
<text x="114.9" y="271">DALLAS, TEXAS 75265</text>
</g>
</svg>
